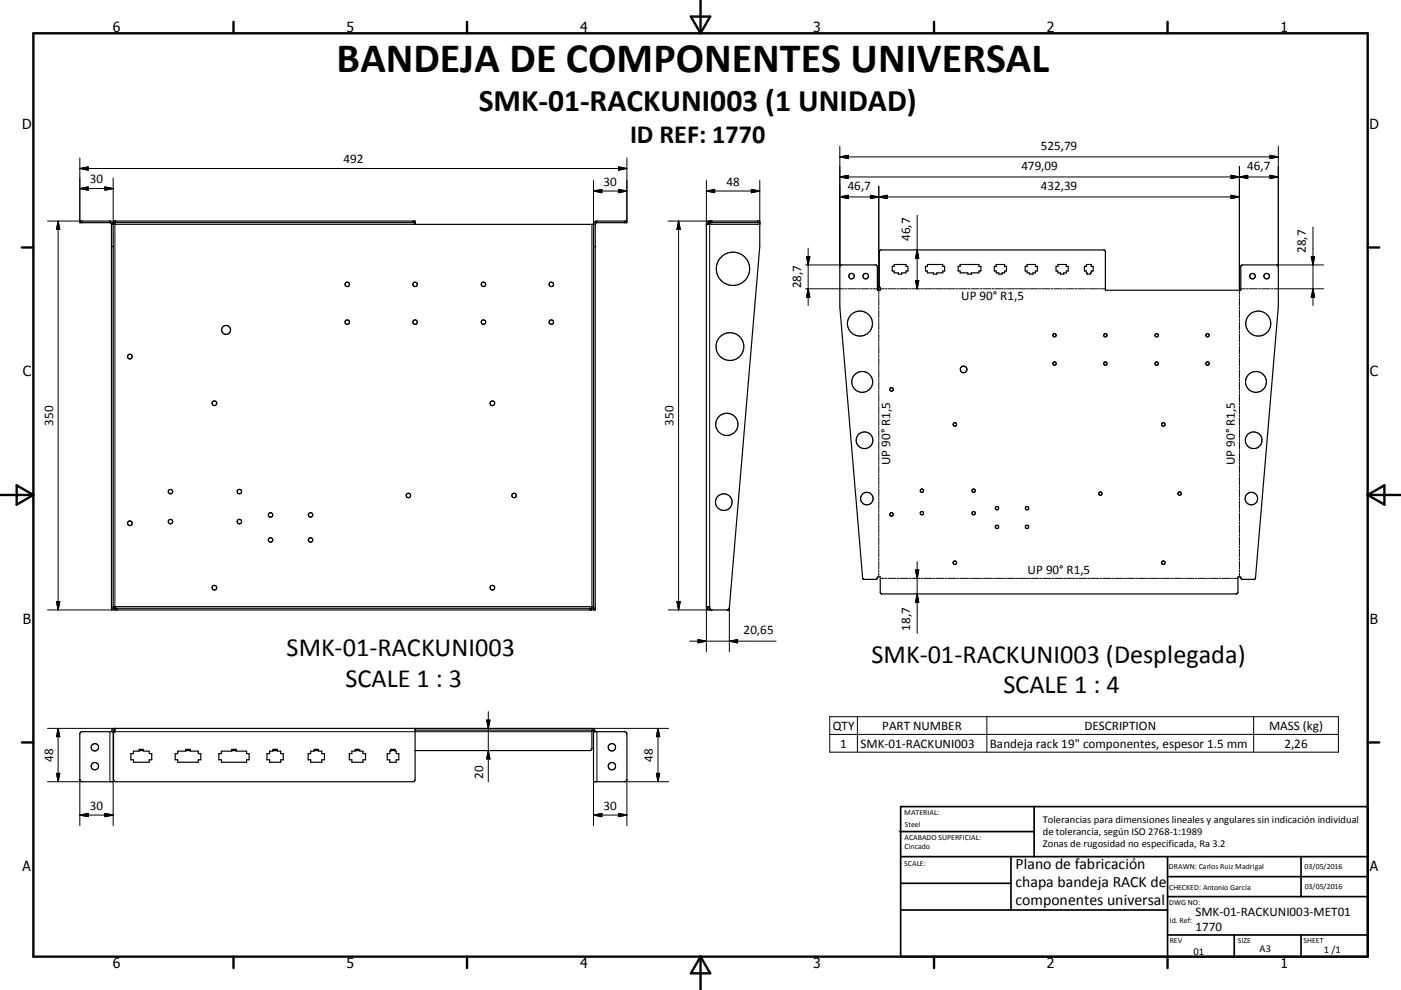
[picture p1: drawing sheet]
<svg xmlns="http://www.w3.org/2000/svg" width="420mm" height="297mm" viewBox="0 0 420 297" stroke-linecap="round" stroke-linejoin="round" font-family="sans-serif">
<g fill="none" stroke="#000" stroke-width=".36">
<path d="M23.9 66.3h9l.8 .4 .2 .6v115.7h-.5v-115.7v-.3l-.5-.2h-9zM33.4 74h.5M34.4 66.8v.5h-.5M124.4 66.8h-90.4v-.5h90.4v1h53.5M177.9 74h.6M178.2 66.7l.8-.4h8.9v.5h-8.9l-.5 .5v115.7h-.6v-115.7zM211.8 67.3v114.7M212.8 66.3h15v7.7l-9.1 108.4-.3 .5-.4 .1M212.8 66.3v1h-1M212.8 66.3l-.8 .4-.2 .6M227.8 66.8h-15l-.4 .2-.1 .3M252 79.6h10.8l.2 .4v7.1h.9v-.9l-.3-.4v-10.3l.5-.5h66.9l.4 .5v11.6h40.6v-7.1l.2-.4h10.8l.2 .4v12.1l-6.9 81.5-.2 .2h-3.8l-.3-.3v-.4h-.8v4.6l-.6 .5-106.5-.1-.2-.4v-4.6h-.9l-.3 .7h-3.7l-.4-.4-6.8-81.3v-12.1z"/>
<path d="M267.5 79.9h.6v-.5h3.5v.5h.6v1.4h-.6v.6h-1.2v.3h-1.1v-.3h-1.2v-.6h-.6zM277.5 79.9h.6v-.5h4.6v.5h.5v1.4h-.5v.6h-1.9v.3h-.9v-.3h-1.8v-.6h-.6zM287.3 79.9h.6v-.5h5.6v.5h.6v1.4h-.6v.6h-2.3v.3h-1v-.3h-2.3v-.6h-.6zM298.1 79.9h.6v-.5h2.5v.5h.6v1.4h-.6v.6h-.8v.3h-1v-.3h-.7v-.6h-.6zM307.4 79.9h.5v-.5h2.5v.5h.6v1.4h-.6v.6h-.7v.3h-1v-.3h-.8v-.6h-.5zM317.2 79.4h2.5v.5h.5v1.4h-.5v.6h-.8v.3h-1v-.3h-.7v-.6h-.6v-1.4h.6zM325.1 79.9h.6v-.5h1.5v.5h.5v1.4h-.5l-.3 .9h-1l-.2-.9h-.6zM33.9 182h.5v1h143.1v-1h.4M34.4 182.5h143.1M211.8 182l.2 .6 .8 .4h5.6v-.2M211.8 182h1v.5M212.3 182l.5 .5"/>
<path d="M212.8 182.5h.1M212.8 182.5l.7 .5M24.1 219.7l.5-.2h9.3v15h-9.3l-.6-.3-.1-14zM34.4 218.5v1l-.4 .6v13.8l.1 .3 .6 .3h89.3l.4-.6v-15.4M34.4 218.5l-.6 .3-.4 .7M34.4 219l-.3 .1-.2 .4M34.4 218.5h143.1l.6 .3 .4 .7M124.4 219h53.1M177.5 219v5.5l-.5 .7h-52.6M177.5 219l.4 .5M177.9 219.5h9.4l.5 .3 .1 14.1-.3 .5-9.7 .1zM39.2 226.1h.8v-.7h1.7v-.6h1.3v.6h1.7v.7h.8v1.8h-.8v.8h-4.7v-.8h-.8z"/>
<path d="M41.7 225.2h1.3M52.5 226.1h.8v-.7h2.4v-.6h1.3v.6h2.4v.7h.8v1.8h-.8v.8h-6.1v-.8h-.8zM55.7 225.2h1.3M65.6 226.1h.8v-.7h3.1v-.6h1.3v.6h3.1v.7h.8v1.8h-.8v.8h-7.5v-.8h-.8zM69.5 225.2h1.3M80 226.1h.8v-.7h1v-.6h1.4v.6h1v.7h.7v1.8h-.7v.8h-3.4v-.8h-.8zM81.8 225.2h1.4M92.4 226.1h.7v-.7h1.1v-.6h1.3v.6h1v.7h.8v1.8h-.8v.8h-3.4v-.8h-.7zM94.2 225.2h1.3M104.7 226.1h.8v-.7h1v-.6h1.3v.6h1v.7h.8v1.8h-.8v.8h-3.3v-.8h-.8zM106.5 225.2h1.3M117.2 224.8h1.3v.6h.3v.7h.8v1.8h-.8v.8h-1.9v-.8h-.8v-1.8h.8v-.7h.3z"/>
<path d="M117.2 225.2h1.3"/>
<circle cx="67.8" cy="99" r="1.33"/>
<circle cx="104.1" cy="96.6" r=".66"/>
<circle cx="104.1" cy="85.3" r=".67"/>
<circle cx="124.4" cy="96.6" r=".66"/>
<circle cx="124.4" cy="85.3" r=".67"/>
<circle cx="144.9" cy="96.7" r=".67"/>
<circle cx="144.9" cy="85.3" r=".67"/>
<circle cx="165.3" cy="96.7" r=".66"/>
<circle cx="165.3" cy="85.3" r=".67"/>
<circle cx="219.7" cy="80.6" r="5"/>
<circle cx="255.3" cy="82.9" r=".82"/>
<circle cx="257.8" cy="97.1" r="3.8"/>
<circle cx="259.6" cy="82.8" r=".83"/>
<circle cx="375.5" cy="82.8" r=".83"/>
<circle cx="377.2" cy="97.1" r="3.7"/>
<circle cx="379.8" cy="82.9" r=".82"/>
<circle cx="38.9" cy="107" r=".7"/>
<circle cx="218.8" cy="104" r="4.2"/>
<circle cx="258.5" cy="114.6" r="3.1"/>
<circle cx="267.3" cy="116.8" r=".52"/>
<circle cx="288.9" cy="110.8" r="1"/>
<circle cx="316.1" cy="109.1" r=".5"/>
<circle cx="316.2" cy="100.6" r=".5"/>
<circle cx="331.4" cy="109.1" r=".5"/>
<circle cx="331.4" cy="100.6" r=".49"/>
<circle cx="346.8" cy="100.6" r=".49"/>
<circle cx="346.8" cy="109.1" r=".5"/>
<circle cx="362" cy="100.6" r=".5"/>
<circle cx="362" cy="109.1" r=".5"/>
<circle cx="376.5" cy="114.6" r="3.1"/>
<circle cx="64.3" cy="121" r=".69"/>
<circle cx="147.6" cy="121" r=".7"/>
<circle cx="217.9" cy="127.3" r="3.3"/>
<circle cx="259.2" cy="132.1" r="2.49"/>
<circle cx="286.3" cy="127.3" r=".52"/>
<circle cx="348.8" cy="127.3" r=".53"/>
<circle cx="375.9" cy="132.1" r="2.5"/>
<circle cx="38.9" cy="157" r=".7"/>
<circle cx="51.1" cy="147.5" r=".67"/>
<circle cx="51.1" cy="156.5" r=".67"/>
<circle cx="71.8" cy="156.5" r=".66"/>
<circle cx="71.8" cy="147.5" r=".68"/>
<circle cx="81.1" cy="154.5" r=".67"/>
<circle cx="93.1" cy="154.5" r=".66"/>
<circle cx="122.4" cy="148.6" r=".68"/>
<circle cx="154.1" cy="148.7" r=".67"/>
<circle cx="217" cy="150.6" r="2.5"/>
<circle cx="259.9" cy="149.6" r="1.88"/>
<circle cx="267.3" cy="154.3" r=".53"/>
<circle cx="276.4" cy="147.2" r=".5"/>
<circle cx="276.4" cy="154" r=".5"/>
<circle cx="291.9" cy="147.2" r=".5"/>
<circle cx="291.9" cy="154" r=".5"/>
<circle cx="298.9" cy="152.5" r=".49"/>
<circle cx="298.9" cy="158.1" r=".5"/>
<circle cx="307.9" cy="152.5" r=".49"/>
<circle cx="307.9" cy="158.1" r=".5"/>
<circle cx="329.9" cy="148.1" r=".5"/>
<circle cx="353.6" cy="148.1" r=".5"/>
<circle cx="375.2" cy="149.6" r="1.87"/>
<circle cx="64.3" cy="176.3" r=".7"/>
<circle cx="81.1" cy="162" r=".67"/>
<circle cx="93.1" cy="162" r=".66"/>
<circle cx="147.6" cy="176.3" r=".7"/>
<circle cx="286.3" cy="168.8" r=".52"/>
<circle cx="348.8" cy="168.8" r=".52"/>
<circle cx="28.4" cy="224.2" r="1.1"/>
<circle cx="28.4" cy="229.8" r="1.1"/>
<circle cx="183.4" cy="224.2" r="1.1"/>
<circle cx="183.5" cy="229.9" r="1.1"/>
</g>
<g fill="none" stroke="#000" stroke-width=".3">
<path d="M23.9 56.6h10M23.9 56.6l2.5-.5v1zM23.9 50.6l2.5-.5v1zM23.9 47.4v18.9h-9.6M23.9 50.6h164M31.4 56.1l2.5 .5-2.5 .5zM33.9 53.4v13.9h-.5M177.9 54.1v13.2h.6M177.9 57.3h10M177.9 57.3l2.6-.5v1zM185.5 56.8l2.4 .5-2.4 .5zM185.5 50.1l2.4 .5-2.4 .5z"/>
<path d="M187.9 47.4v18.9M211.8 57.3h16M211.8 57.3l2.5-.5v1zM211.8 54.1v13.2M225.3 56.8l2.5 .5-2.5 .5zM227.8 54.1v13.2h-15v114.7M251.8 59.1h119.8M251.8 59.1l2.5-.5v1zM251.8 47.1l2.5-.5v1zM251.8 53.1l2.5-.5v1zM251.8 43.9v36.1M251.8 53.1h131.4"/>
<path d="M251.8 47.1h131.4M261 58.6l2.5 .5-2.5 .5zM263.5 55.9v32.4M263.5 59.1l2.5-.5v1zM369.1 52.6l2.5 .5-2.5 .5zM369.1 58.6l2.5 .5-2.5 .5zM371.6 49.9v38.4M371.6 53.1l2.5-.5v1zM380.8 46.6l2.4 .5-2.4 .5zM380.8 52.6l2.4 .5-2.4 .5zM383.2 43.9v36.1M17.4 66.3v116.7"/>
<path d="M17.4 66.3l.5 2.5h-1zM24.6 66.3v.5M32.9 66.3v.5M34.7 66.3v.5M123.8 66.3v.5M124.4 67.3h-90v114.7h143.1v-114.7M179 66.3v.5M187.3 66.3v.5M200.3 66.3h13.2v.5M203.4 66.3l.6 2.5h-1.1zM203.4 66.3v116.7M227.1 66.3v.5"/>
<path d="M241.5 79.5h10.8M241.8 77h1l-.5 2.5zM242.3 74.5v17.1M275 64.5v22.1M275 75l.5 2.5h-1zM382.8 79.5h14M393.1 77h1l-.5 2.5zM393.6 68.1v23.5M241.5 86.6h11.6M242.3 86.6l.5 2.6h-1zM253.4 86.6h.6M254.3 86.6h2.5"/>
<path d="M257.1 86.6h.6M258 86.6h2.6M260.9 86.6h.6M261.8 86.6h1.2M263.5 88.6v.6M263.5 89.5v2.4M263.5 92.2v.6M263.5 93v2.4M263.5 95.7v.6M263.5 96.6v2.4M263.5 99.3v.6M263.9 86.6h1.2"/>
<path d="M265.4 86.6h.6M266.3 86.6h2.3M268.9 86.6h.6M269.8 86.6h2.4M272.5 86.6h.6M273.4 86.6h2.3M274.5 84.2h1l-.5 2.4zM276 86.6h.6M276.9 86.6h2.4M279.6 86.6h.6M280.5 86.6h2.4M283.1 86.6h.6"/>
<path d="M284 86.6h2.4M286.7 86.6h.6M287.6 86.6h2.3M290.2 86.6h.6M291.1 86.6h2.4M293.8 86.6h.6M294.7 86.6h2.4M297.4 86.6h.5M298.2 86.6h2.4M300.9 86.6h.6M301.8 86.6h2.4M304.4 86.6h.7"/>
<path d="M305.3 86.6h2.4M308 86.6h.6M308.9 86.6h2.4M311.6 86.6h.5M312.5 86.6h2.3M315.1 86.6h.6M316 86.6h2.4M318.7 86.6h.6M319.6 86.6h2.3M322.2 86.6h.6M323.1 86.6h2.4M325.8 86.6h.6"/>
<path d="M326.7 86.6h2.3M329.3 86.6h.6M330.2 86.6h1.2M371.6 88.6v.6M371.6 89.5v2.4M371.6 92.2v.6M371.6 93v2.4M371.6 95.7v.6M371.6 96.6v2.4M371.6 99.3v.6M372 86.6h1.3M373.6 86.6h.6"/>
<path d="M374.5 86.6h2.5M377.3 86.6h.6M378.3 86.6h2.5M381.1 86.6h.6M382 86.6h14.8M393.6 86.6l.5 2.6h-1zM263.5 100.2v2.4M263.5 102.9v.6M263.5 103.8v2.4M263.5 106.5v.6M263.5 107.4v2.4M263.5 110.1v.6"/>
<path d="M263.5 111v2.4M263.5 113.6v.7M263.5 114.6v2.3M263.5 117.3v.5M263.5 118.1v2.4M371.6 100.2v2.4M371.6 102.9v.6M371.6 103.8v2.4M371.6 106.5v.6M371.6 107.4v2.4M371.6 110.1v.6M371.6 111v2.4"/>
<path d="M371.6 113.6v.7M371.6 114.6v2.3M371.6 117.3v.5M371.6 118.1v2.4M263.5 120.8v.6M263.5 121.7v2.4M263.5 124.4v.6M263.5 125.3v2.4M263.5 128v.6M263.5 128.9v2.4M263.5 131.6v.6M263.5 132.5v2.4"/>
<path d="M263.5 135.2v.5M263.5 136v2.4M263.5 138.7v.6M263.5 139.6v2.4M371.6 120.8v.6M371.6 121.7v2.4M371.6 124.4v.6M371.6 125.3v2.4M371.6 128v.6M371.6 128.9v2.4M371.6 131.6v.6M371.6 132.5v2.4"/>
<path d="M371.6 135.2v.5M371.6 136v2.4M371.6 138.7v.6M371.6 139.6v2.4M263.5 142.3v.6M263.5 143.2v2.4M263.5 145.9v.6M263.5 146.8v2.4M263.5 149.5v.6M263.5 150.4v2.4M263.5 153.1v.6M263.5 154v2.4"/>
<path d="M263.5 156.6v.7M263.5 157.6v2.4M371.6 142.3v.6M371.6 143.2v2.4M371.6 145.9v.6M371.6 146.8v2.4M371.6 149.5v.6M371.6 150.4v2.4M371.6 153.1v.6M371.6 154v2.4M371.6 156.6v.7M371.6 157.6v2.4"/>
<path d="M263.5 160.2v.6M263.5 161.1v2.4M263.5 163.8v.6M263.5 164.7v2.4M263.5 167.4v.6M263.5 168.3v2.4M263.5 171v.6M263.5 171.9v1.2M263.9 173.5h1.2M265.4 173.5h.6M266.3 173.5h2.4M269 173.5h.5"/>
<path d="M269.8 173.5h2.4M272.5 173.5h.6M273.4 173.5h2.4M274.5 171h1l-.5 2.5zM275 168.5v21.5M275 178.2l.5 2.5h-1zM276.1 173.5h.6M277 173.5h2.4M279.7 173.5h.6M280.6 173.5h2.4M283.3 173.5h.5M284.2 173.5h2.3"/>
<path d="M286.8 173.5h.6M287.7 173.5h2.4M290.4 173.5h.6M291.3 173.5h2.4M294 173.5h.6M294.9 173.5h2.4M297.6 173.5h.5M298.4 173.5h2.4M301.1 173.5h.6M302 173.5h2.4M304.7 173.5h.6M305.6 173.5h2.4"/>
<path d="M308.3 173.5h.6M309.2 173.5h2.4M311.9 173.5h.6M312.8 173.5h2.3M315.4 173.5h.6M316.3 173.5h2.4M319 173.5h.6M319.9 173.5h2.4M322.6 173.5h.6M323.5 173.5h2.4M326.2 173.5h.5M327.1 173.5h2.3"/>
<path d="M329.8 173.5h.5M330.6 173.5h2.4M333.3 173.5h.6M334.2 173.5h2.4M336.9 173.5h.6M337.8 173.5h2.4M340.5 173.5h.6M341.4 173.5h2.3M344 173.5h.6M344.9 173.5h2.4M347.6 173.5h.6M348.5 173.5h2.4"/>
<path d="M351.2 173.5h.6M352.1 173.5h2.4M354.8 173.5h.6M355.7 173.5h2.3M358.4 173.5h.5M359.2 173.5h2.4M361.9 173.5h.6M362.8 173.5h2.4M365.5 173.5h.6M366.4 173.5h2.4M369.1 173.5h.6M370 173.5h1.2"/>
<path d="M371.6 160.2v.6M371.6 161.1v2.4M371.6 163.8v.6M371.6 164.7v2.4M371.6 167.4v.6M371.6 168.3v2.4M371.6 171v.6M371.6 171.9v1.2M14.3 183h19.1M16.9 180.5h1l-.5 2.5zM33.4 182.4h.5M35.1 182.5v.5"/>
<path d="M176.8 182.5v.5M177.9 182.4h.6M200.3 183h13.2M202.9 180.5h1.1l-.6 2.5zM206.8 192.4h25.9M209.3 191.9l2.5 .5-2.5 .5zM211.8 182v13.5M212.8 182.5v.5M218.7 192.4l2.5-.5v1zM218.7 182.4v13.1M14.3 218.5h20.1M17.4 218.5v16"/>
<path d="M17.4 218.5l.5 2.5h-1zM32.9 219.5v15M34.4 219.5h143.1M145.9 216h1l-.5 2.5zM146.4 213.5v21M177.5 218.5h22.9M179 219.5v15M197.3 218.5l.5 2.5h-1zM197.3 218.5v16M248.8 215h152.5v10.7h-152.5zM257 215v10.7M295.9 215v10.7"/>
<path d="M375.9 215v10.7M14.3 234.5h10.3M16.9 232h1l-.5 2.5zM23.9 233.9v13.8M33.9 234.5v13.2M146.4 225.2l.5 2.5h-1zM177.9 234.5v13.2M187.3 234.5h13.1M187.9 233.9v13.8M196.8 232h1l-.5 2.5zM248.8 220.3h152.5M23.9 244.5l2.5-.5v1z"/>
<path d="M23.9 244.5h10M31.4 244l2.5 .5-2.5 .5zM177.9 244.5h10M177.9 244.5l2.6-.5v1zM185.5 244l2.4 .5-2.4 .5z"/>
</g>
<circle cx="218.4" cy="183" r=".18" fill="#000"/>
<g fill="none" stroke="#000" stroke-width=".71">
<path d="M10 10h400v277h-400zM70 6.6v3.4M140 6.6v3.4M207.1 5h5.8l-2.9 5zM210 0v10M280 6.6v3.4M350 6.6v3.4M6.6 74.2h3.4M410 74.2h3.5M0 148.5h10M5 145.6l5 2.9-5 2.9zM410 148.5h10.1"/>
<path d="M410 148.5l5.1-2.9v5.8zM6.6 222.7h3.4M410 222.7h3.5M70 287v3.4M140 287v3.4M210 287v10M210 287l2.9 5h-5.8zM280 287v3.4M350 287v3.4"/>
</g>
<g fill="none" stroke="#000" stroke-width=".51">
<path d="M269.7 249.5h40.3M270 242h140v45h-140zM270 257h140M303.1 257v16M310 242v15M350 257v30M390.1 257v12M270 265h33.1M270 273h80M350 269h60M350 263h60M350 280.5h60"/>
<path d="M370 280.5v6.5M390.1 280.5v6.5"/>
</g>
<g fill="#000" stroke="#000" stroke-width=".3">
<path d="M23.9 56.6l2.5-.5v1zM23.9 50.6l2.5-.5v1zM31.4 56.1l2.5 .5-2.5 .5zM177.9 57.3l2.6-.5v1zM185.5 56.8l2.4 .5-2.4 .5zM185.5 50.1l2.4 .5-2.4 .5zM211.8 57.3l2.5-.5v1zM225.3 56.8l2.5 .5-2.5 .5zM251.8 59.1l2.5-.5v1zM251.8 53.1l2.5-.5v1zM251.8 47.1l2.5-.5v1zM261 58.6l2.5 .5-2.5 .5z"/>
<path d="M263.5 59.1l2.5-.5v1zM369.1 52.6l2.5 .5-2.5 .5zM369.1 58.6l2.5 .5-2.5 .5zM371.6 53.1l2.5-.5v1zM380.8 46.6l2.4 .5-2.4 .5zM380.8 52.6l2.4 .5-2.4 .5zM17.4 66.3l.5 2.5h-1zM203.4 66.3l.6 2.5h-1.1zM241.8 77h1l-.5 2.5zM275 75l.5 2.5h-1zM393.1 77h1l-.5 2.5zM242.3 86.6l.5 2.6h-1z"/>
<path d="M274.5 84.2h1l-.5 2.4zM393.6 86.6l.5 2.6h-1zM274.5 171h1l-.5 2.5zM16.9 180.5h1l-.5 2.5zM202.9 180.5h1.1l-.6 2.5zM209.3 191.9l2.5 .5-2.5 .5zM218.7 192.4l2.5-.5v1zM275 178.2l.5 2.5h-1zM145.9 216h1l-.5 2.5zM16.9 232h1l-.5 2.5zM17.4 218.5l.5 2.5h-1zM146.4 225.2l.5 2.5h-1z"/>
<path d="M196.8 232h1l-.5 2.5zM197.3 218.5l.5 2.5h-1zM23.9 244.5l2.5-.5v1zM31.4 244l2.5 .5-2.5 .5zM177.9 244.5l2.6-.5v1zM185.5 244l2.4 .5-2.4 .5z"/>
</g>
<text font-size="12.6" x="100.9" y="21.7">BANDEJA DE COMPONENTES UNIVERSAL</text>
<text font-size="9.4" x="143.5" y="33.4">SMK-01-RACKUNI003 (1 UNIDAD)</text>
<g font-size="7.9">
<text x="188.9" y="42.9">ID REF: 1770</text>
<text x="85.9" y="196.9">SMK-01-RACKUNI003</text>
<text x="261.3" y="198.8">SMK-01-RACKUNI003 (Desplegada)</text>
<text x="103.5" y="206">SCALE 1 : 3</text>
<text x="300.8" y="207.8">SCALE 1 : 4</text>
</g>
<g font-size="4.7">
<text x="304.5" y="260.9">Plano de fabricación</text>
<text x="304.5" y="266.2">chapa bandeja RACK de</text>
<text x="304.5" y="271.6">componentes universal</text>
</g>
<g font-size="4.2">
<text x="33.9" y="9.6">6</text>
<text x="103.9" y="9.6">5</text>
<text x="173.9" y="9.6">4</text>
<text x="243.8" y="9.6">3</text>
<text x="313.9" y="9.6">2</text>
<text x="383.9" y="9.6">1</text>
<text x="6.7" y="38.7">D</text>
<text x="410.5" y="38.7">D</text>
<text x="6.9" y="112.9">C</text>
<text x="410.7" y="112.9">C</text>
<text x="6.9" y="187.1">B</text>
<text x="410.7" y="187.1">B</text>
<text x="6.8" y="261.4">A</text>
<text x="410.7" y="261.4">A</text>
<text x="33.9" y="290.4">6</text>
<text x="103.9" y="290.4">5</text>
<text x="173.9" y="290.4">4</text>
<text x="243.8" y="290.4">3</text>
<text x="313.9" y="290.4">2</text>
<text x="383.9" y="290.4">1</text>
</g>
<g font-size="3.9">
<text x="312.1" y="45">525,79</text>
<text x="103" y="49">492</text>
<text x="306.2" y="51">479,09</text>
<text x="373.9" y="51">46,7</text>
<text x="26.9" y="55">30</text>
<text x="180.9" y="55.8">30</text>
<text x="217.8" y="55.8">48</text>
<text x="254.2" y="57">46,7</text>
<text x="312.1" y="57">432,39</text>
<text x="272.9" y="72.3" transform="rotate(-90 272.9 72.3)">46,7</text>
<text x="391.5" y="75.9" transform="rotate(-90 391.5 75.9)">28,7</text>
<text x="240.2" y="86.5" transform="rotate(-90 240.2 86.5)">28,7</text>
<text x="288.2" y="90.1">UP 90° R1,5</text>
<text x="15.9" y="127.7" transform="rotate(-90 15.9 127.7)">350</text>
<text x="201.9" y="127.7" transform="rotate(-90 201.9 127.7)">350</text>
<text x="266.9" y="139.4" transform="rotate(-90 266.9 139.4)">UP 90° R1,5</text>
<text x="370.2" y="139.4" transform="rotate(-90 370.2 139.4)">UP 90° R1,5</text>
<text x="308.1" y="172.2">UP 90° R1,5</text>
<text x="222.9" y="190.2">20,65</text>
<text x="272.9" y="189.2" transform="rotate(-90 272.9 189.2)">18,7</text>
<text x="249.7" y="218.9">QTY</text>
<text x="264.5" y="218.9">PART NUMBER</text>
<text x="325.1" y="218.9">DESCRIPTION</text>
<text x="380.5" y="219">MASS (kg)</text>
<text x="251.9" y="224.3">1</text>
<text x="258" y="224.3">SMK-01-RACKUNI003</text>
<text x="296.8" y="224.4">Bandeja rack 19&quot; componentes, espesor 1.5 mm</text>
<text x="385.1" y="224.3">2,26</text>
<text x="15.9" y="228.5" transform="rotate(-90 15.9 228.5)">48</text>
<text x="144.9" y="233.8" transform="rotate(-90 144.9 233.8)">20</text>
<text x="195.7" y="228.5" transform="rotate(-90 195.7 228.5)">48</text>
<text x="26.9" y="243">30</text>
<text x="180.9" y="243">30</text>
<text x="358.4" y="274.9">SMK-01-RACKUNI003-MET01</text>
<text x="358.4" y="279.4">1770</text>
</g>
<g font-size="3.1">
<text x="312.7" y="246.8">Tolerancias para dimensiones lineales y angulares sin indicación individual</text>
<text x="312.7" y="250.4">de tolerancia, según ISO 2768-1:1989</text>
<text x="312.7" y="254">Zonas de rugosidad no especificada, Ra 3.2</text>
<text x="357.8" y="286.5">01</text>
<text x="377.6" y="285.6">A3</text>
<text x="396.9" y="285.9">1 /1</text>
</g>
<g font-size="2.4">
<text x="271.1" y="244.4">MATERIAL:</text>
<text x="271.2" y="252">ACABADO SUPERFICIAL:</text>
<text x="271.3" y="248">Steel</text>
<text x="271.2" y="254.7">Cincado</text>
<text x="271.1" y="259.7">SCALE:</text>
<text x="350.4" y="260.8">DRAWN: Carlos Ruiz Madrigal</text>
<text x="391.1" y="260.6">03/05/2016</text>
<text x="350.5" y="267">CHECKED: Antonio García</text>
<text x="391.2" y="266.7">03/05/2016</text>
<text x="350.5" y="271.4">DWG NO:</text>
<text x="350.7" y="276.9">Id. Ref:</text>
<text x="350.7" y="282.8">REV</text>
<text x="371.1" y="282.9">SIZE</text>
<text x="390.8" y="283">SHEET</text>
</g>
</svg>
